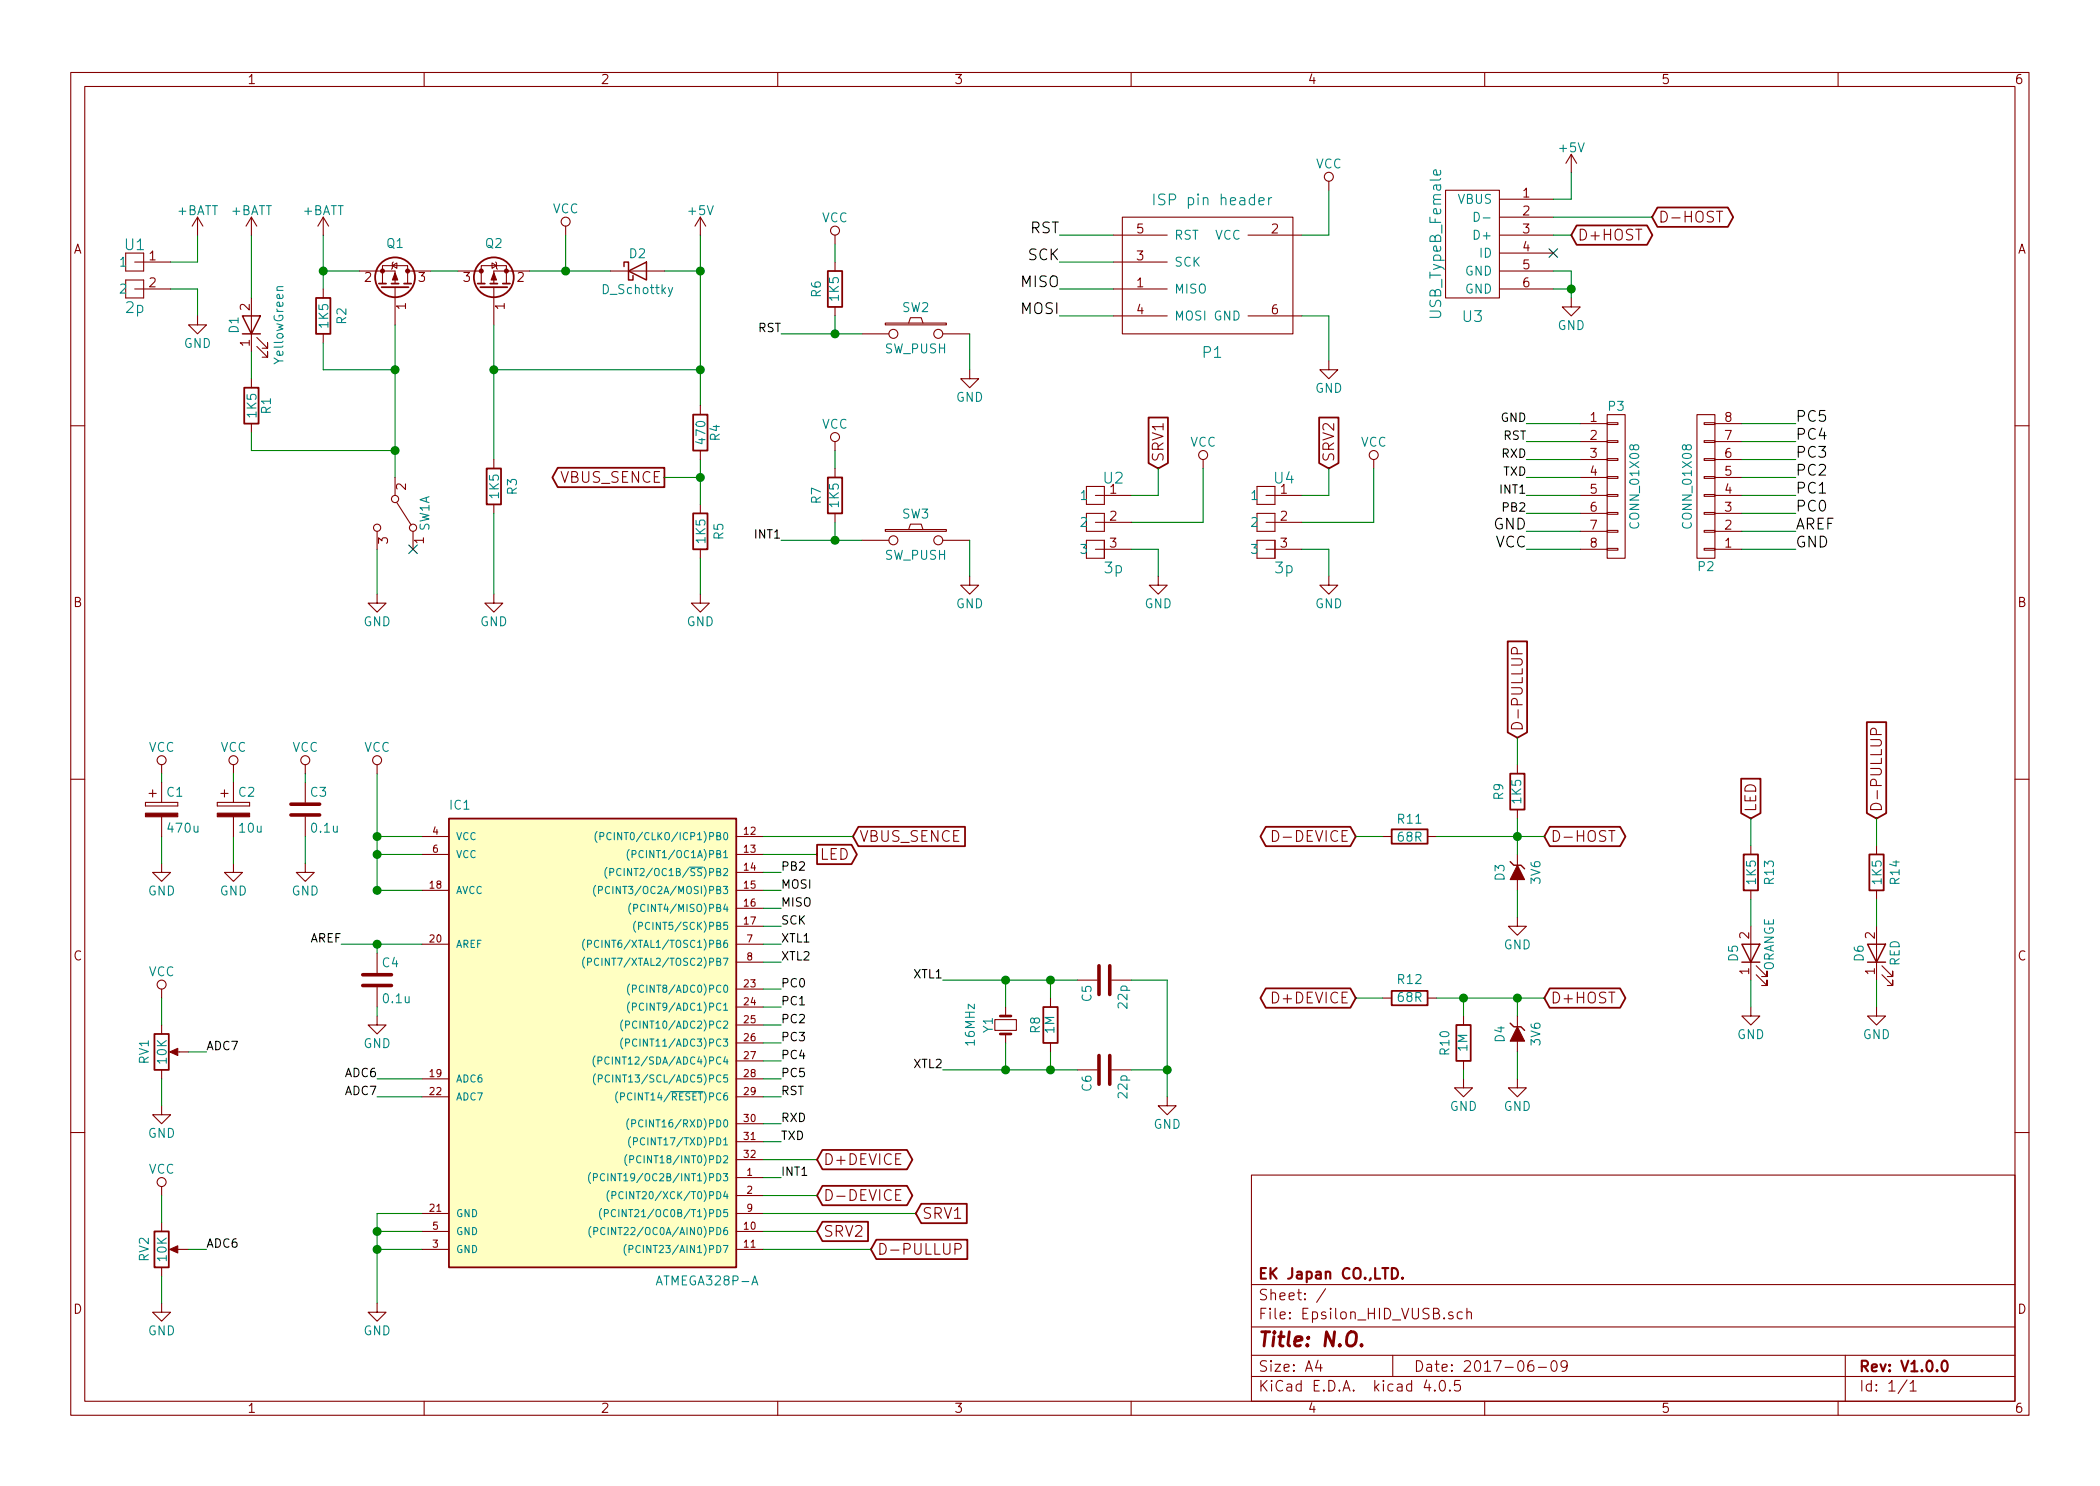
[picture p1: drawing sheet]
<svg xmlns="http://www.w3.org/2000/svg" width="297mm" height="210mm" viewBox="0 0 297 210" stroke-linecap="round" stroke-linejoin="round" font-family="sans-serif">
<g fill="none" stroke="#840000" stroke-width=".15">
<path d="M10 10.3h277v189.9h-277zM12 12.2h273v186.1h-273zM60 10.3v1.9M110 10.3v1.9M160 10.3v1.9M210 10.3v1.9M260 10.3v1.9M17.8 39.6v2.6zM17.8 39.6h2.5zM17.8 38.3h2.5zM17.8 35.8v2.5zM19 37.1h5.1"/>
<path d="M20.3 39.6v2.6zM20.3 35.8v2.5zM27.9 30.7l-.7 1.3M27.9 30.7v2.6M27.9 30.7l.8 1.3M35.6 30.7v2.6M35.6 30.7l-.8 1.3M35.6 30.7l.7 1.3M45.7 30.7v2.6M45.7 30.7l-.7 1.3M45.7 30.7l.8 1.3M50.8 38.3h5.1v1.8"/>
<path d="M55.5 37.6l.6-.4v.8zM55.6 37.1l-.1 .1v.8l-.1 .1M57.7 38.3v-.7h-3.6v2.5M57.7 38.3h3.3M57.7 38.3v1.8M64.8 38.3h3.3M68.1 38.3v-.7h3.5v2.5M68.1 38.3v1.8M69.6 37.2l.6 .4-.6 .4zM70.1 37.1l.1 .1v.8l.2 .1M74.9 38.3h-5.1v1.8M80 32v1.3"/>
<path d="M86.4 38.3h7.6M99.1 30.7v2.6M99.1 30.7l-.8 1.3M99.1 30.7l.7 1.3M118.1 33.3v1.2M118.1 37.1v1.2M157.5 33.3h7.6M157.5 37.1h7.6M158.7 30.7h24.2v16.5h-24.2zM176.5 33.3h7.6M188 25.6v1.3M204.5 26.9h7.6v15.3h-7.6z"/>
<path d="M212.1 28.2h7.6M212.1 30.7h7.6M212.1 33.3h7.6M212.1 35.8h7.6M212.1 38.3h7.6M222.2 21.8l-.7 1.3M222.2 21.8v2.6M222.2 21.8l.8 1.3M242.8 29.9h.9M19 40.9h5.1M27.9 44.7v1.3h1.3l-1.3 1.2-1.2-1.2h1.2M35.6 42.2v7.6"/>
<path d="M35.6 53.6v1.3M35.6 59.9v1.3M36.3 49l1.5 1.5v-.7v.7h-.7M36.3 47.7l1.5 1.6v-.8v.8h-.7M45.7 40.9v1.3M45.7 47.2v1.3M55.9 40.6v5.4M69.8 40.6v5.4M99.1 57.4v1.3M118.1 43.4v1.3M121.9 47.2h3.8M125.2 45.7h8.7v.3h-8.7z"/>
<path d="M128.5 45.7l.3-.7h1.5l.3 .7M133.3 47.2h3.9M137.2 52.3v1.3h-1.3l1.3 1.3 1.2-1.3h-1.2M157.5 40.9h7.6M157.5 44.7h7.6M176.5 44.7h7.6M188 51v1.3h1.2l-1.2 1.3-1.3-1.3h1.3M212.1 40.9h7.6M222.2 42.2v1.2h1.3l-1.3 1.3-1.2-1.3h1.2M223.5 59.9h3.8M227.3 58.7h2.6v20.3h-2.6zM227.3 59.8h1.6v.3h-1.6z"/>
<path d="M240 58.7h2.6v20.3h-2.6zM241 59.8h1.6v.3h-1.6zM242.6 59.9h3.8M10 60.2h2M53.3 75.2v2.5M55.9 67.6v2.5M56.1 71.1l2.1 3.2M58.4 75.2v2.5M69.8 65v1.3M69.8 71.4v1.2M99.1 63.7v1.3M99.1 71.4v1.2"/>
<path d="M99.1 77.7v1.3M118.1 62.5v1.2M118.1 66.3v1.3M118.1 72.6v1.3M121.9 76.4h3.8M125.2 74.9h8.7v.3h-8.7zM128.5 74.9l.3-.7h1.5l.3 .7M133.3 76.4h3.9M153.7 76.4v2.6zM153.7 76.4h.1M153.7 76.4h2.5zM153.7 75.2h2.5z"/>
<path d="M153.7 72.6v2.6zM153.7 71.4h2.5zM153.7 68.8v2.6zM153.7 68.8h2.5zM153.7 79h2.5zM153.7 72.6h2.5zM154.9 70.1h5.1M154.9 73.9h5.1M154.9 77.7h5.1M156.2 76.4v2.6zM156.2 72.6v2.6zM156.2 72.6h.1"/>
<path d="M156.2 68.8v2.6zM170.2 65v1.3M177.8 76.4v2.6zM177.8 76.4h.1M177.8 76.4h2.5zM177.8 75.2h2.5zM177.8 72.6v2.6zM177.8 71.4h2.5zM177.8 68.8v2.6zM177.8 68.8h2.5zM177.8 79h2.5zM177.8 72.6h2.5z"/>
<path d="M179.1 70.1h5M179.1 73.9h5M179.1 77.7h5M180.3 76.4v2.6zM180.3 72.6v2.6zM180.3 72.6h.1M180.3 68.8v2.6zM194.3 65v1.3M223.5 70.1h3.8M223.5 77.7h3.8M223.5 75.2h3.8M223.5 72.6h3.8"/>
<path d="M223.5 67.6h3.8M223.5 65h3.8M223.5 62.5h3.8M227.3 77.6h1.6v.2h-1.6zM227.3 75.1h1.6v.2h-1.6zM227.3 72.5h1.6v.3h-1.6zM227.3 70h1.6v.2h-1.6zM227.3 67.4h1.6v.3h-1.6zM227.3 64.9h1.6v.2h-1.6zM227.3 62.4h1.6v.2h-1.6zM241 62.4h1.6v.2h-1.6zM241 64.9h1.6v.2h-1.6z"/>
<path d="M241 67.4h1.6v.3h-1.6zM241 70h1.6v.2h-1.6zM241 72.5h1.6v.3h-1.6zM241 75.1h1.6v.2h-1.6zM241 77.6h1.6v.2h-1.6zM242.6 70.1h3.8M242.6 77.7h3.8M242.6 75.2h3.8M242.6 72.6h3.8M242.6 67.6h3.8M242.6 65h3.8M242.6 62.5h3.8"/>
<path d="M285 60.2h2M53.3 84.1v1.2h1.3l-1.3 1.3-1.2-1.3h1.2M69.8 84.1v1.2h1.3l-1.3 1.3-1.2-1.3h1.2M99.1 84.1v1.2h1.2l-1.2 1.3-1.3-1.3h1.3M137.2 81.5v1.3h-1.3l1.3 1.3 1.2-1.3h-1.2M163.8 81.5v1.3h1.3l-1.3 1.3-1.2-1.3h1.2M188 81.5v1.3h1.2l-1.2 1.3-1.3-1.3h1.3M214.6 92.5v-.6a.42 .42 0 0 0-.4-.3 .42 .42 0 0 0-.4 .3v.6h1.5M10 110.3h2M20.6 113.5v.5zM20.6 114h4.5zM20.6 113.5h4.5z"/>
<path d="M21.1 112.3h1M21.6 111.8v1M22.9 108.2v1.3M22.9 110.7v2.8M22.9 115.6v2.8M25.1 113.5v.5zM30.7 113.5v.5zM30.7 114h4.6zM30.7 113.5h4.6zM31.2 112.3h1.1M31.7 111.8v1M33 108.2v1.3"/>
<path d="M33 110.7v2.8M33 115.6v2.8M35.3 113.5v.5zM43.2 108.2v1.3M43.2 110.7v2.8M43.2 115.6v2.8M53.3 108.2v1.3M59.7 118.4h3.8M104.1 118.4h3.8M180 117.5a.77 .77 0 0 1 .9 .8 .77 .77 0 0 1-.9 .7zM195.6 118.4h1.2M201.9 118.4h1.3"/>
<path d="M214.6 108.2v1.3M214.6 114.5v1.3M227.6 117.5h.8M247.6 119.6v1.3M265.4 103.9v-.6a.42 .42 0 0 0-.4-.3 .42 .42 0 0 0-.4 .3v.6h1.5M265.4 119.6v1.3M285 110.3h2M22.9 122.2v1.2h1.2l-1.2 1.3-1.3-1.3h1.3M22.9 139.9v1.3M33 122.2v1.2h1.3l-1.3 1.3-1.3-1.3h1.3M43.2 122.2v1.2h1.2l-1.2 1.3-1.3-1.3h1.3M53.3 134.9v2.8"/>
<path d="M53.3 139.7v2.8M59.7 120.9h3.8M59.7 133.6h3.8M59.7 126h3.8M104.1 120.9h3.8M104.1 133.6h3.8M104.1 136.1h3.8M104.1 139.9h3.8M104.1 123.4h3.8M104.1 126h3.8M104.1 128.5h3.8M104.1 131.1h3.8"/>
<path d="M152.4 138.7h2.8M157.2 138.7h2.8M214.6 129.8v1.3h-1.2l1.2 1.2 1.3-1.2h-1.3M214.6 120.9v1.5M214.6 124.5v1.5M247.6 126v1.2M247.6 131.1v7.6M248.4 137.9l1.5 1.5v-.7v.7h-.7M248.4 136.6l1.5 1.6v-.8v.8h-.7M265.4 126v1.2M265.4 131.1v7.6M266.2 137.9l1.5 1.5v-.7v.7h-.7"/>
<path d="M266.2 136.6l1.5 1.6v-.8v.8h-.7M22.9 156.5v1.2h1.2l-1.2 1.3-1.3-1.3h1.3M22.9 145v1.3M22.9 151.4v1.2M24.4 148.8h2.3M53.3 143.8v1.2h1.3l-1.3 1.3-1.2-1.3h1.2M59.7 155.2h3.8M59.7 152.6h3.8M104.1 159h3.8M104.1 155.2h3.8M104.1 142.5h3.8M104.1 145h3.8"/>
<path d="M104.1 147.6h3.8M104.1 150.1h3.8M104.1 152.6h3.8M140.7 144.3h3.1v1.5h-3.1zM142.2 142.5v1.3M142.2 146.3v1.3M148.6 141.2v1.3M148.6 147.6v1.2M152.4 151.4h2.8M157.2 151.4h2.8M165.1 155.2v1.3h-1.3l1.3 1.2 1.3-1.2h-1.3M195.6 141.2h1.2"/>
<path d="M201.9 141.2h1.3M207 152.6v1.3h-1.3l1.3 1.3 1.3-1.3h-1.3M207 143.8v1.2M207 150.1v1.3M214.6 152.6v1.3h-1.2l1.2 1.3 1.3-1.3h-1.3M214.6 143.8v1.5M214.6 147.3v1.5M247.6 142.5v1.3h1.3l-1.3 1.2-1.2-1.2h1.2M265.4 142.5v1.3h1.3l-1.3 1.2-1.2-1.2h1.2M10 160.2h2M22.9 167.9v1.3M22.9 173v1.2"/>
<path d="M22.9 179.3v1.3M24.4 176.8h2.3M59.7 176.8h3.8M59.7 174.2h3.8M59.7 171.7h3.8M104.1 176.8h3.8M104.1 166.6h3.8M104.1 169.2h3.8M104.1 174.2h3.8M104.1 171.7h3.8M104.1 161.5h3.8M104.1 164.1h3.8"/>
<path d="M126.7 169.1h.5M127.4 168.3h-.7v1.5h.7M135.1 176.8h.6a.42 .42 0 0 0 .3-.5 .42 .42 0 0 0-.3-.4h-.6v1.6M177 166.3h108v32h-108zM285 160.2h2M22.9 184.4v1.3h1.2l-1.2 1.2-1.3-1.2h1.3M53.3 184.4v1.3h1.3l-1.3 1.2-1.2-1.2h1.2M60 198.3v1.9M110 198.3v1.9M160 198.3v1.9M177 194.8h108M177 191.8h108"/>
<path d="M177 187.8h108M177 181.8h108M186.4 192.5l-.3 1h.9M186.8 193v1M187.5 182.3l-1.3 2M197 191.8v3M201.8 195.2l-.4 1.1h1M202.9 196.7h.1l-.1 .1v-.1v.1M203.8 195.4a.34 .34 0 0 1 .6 .2 .77 .77 0 0 1-.5 1.2 .97 .97 0 0 1-.1-1.4zM205.1 196.7h.1l-.1 .1-.1-.1h.1v.1M205.5 185.7a.37 .37 0 0 0-.6 .1v.1a.54 .54 0 0 0 .6 .3l.1 .1-.1 .2-.2 .1-.4-.1M206.5 195.3h-.7l-.1 .7a.62 .62 0 0 1 .7 0l.2 .2-.1 .5-.2 .1h-.4l-.2-.1"/>
<path d="M206.8 185.7l-.4-.1-.3 .3 .1 .6 .2 .1 .4-.1M207.5 185.7a.38 .38 0 0 1 .6 .1v.8M207.5 185.1v1.5M210 198.3v1.9M216.8 192.5a.59 .59 0 0 0-.7 .7l.1 .7 .2 .1h.3l.2-.1 .1-.5-.2-.2-.4-.1-.3 .3M217.6 193.5h1.1M219.5 192.7a.35 .35 0 0 1 .4-.2 .35 .35 0 0 1 .3 .3 .77 .77 0 0 1-.5 1.2 .9 .9 0 0 1-.2-1.3zM221.7 193.2l-.3 .3h-.3l-.3-.3v-.4l.2-.2 .4-.1 .2 .2a1.19 1.19 0 0 1-.2 1.2l-.4 .1M260 198.3v1.9M261 191.8v6.5M269.7 195.2l-1.2 2M270.2 195.8l.4-.5v1.5"/>
<path d="M270.2 196.8h.8"/>
<circle cx="80" cy="31.4" r=".63"/>
<circle cx="118.1" cy="32.6" r=".63"/>
<circle cx="188" cy="25" r=".63"/>
<circle cx="126.4" cy="47.2" r=".63"/>
<circle cx="132.7" cy="47.2" r=".63"/>
<circle cx="53.3" cy="74.7" r=".51"/>
<circle cx="55.9" cy="70.6" r=".51"/>
<circle cx="58.4" cy="74.7" r=".51"/>
<circle cx="118.1" cy="61.8" r=".63"/>
<circle cx="126.4" cy="76.4" r=".63"/>
<circle cx="132.7" cy="76.4" r=".63"/>
<circle cx="170.2" cy="64.4" r=".63"/>
<circle cx="194.3" cy="64.4" r=".63"/>
<circle cx="22.9" cy="107.6" r=".63"/>
<circle cx="33" cy="107.6" r=".63"/>
<circle cx="43.2" cy="107.6" r=".63"/>
<circle cx="53.3" cy="107.6" r=".63"/>
<circle cx="22.9" cy="139.3" r=".63"/>
<circle cx="22.9" cy="167.3" r=".63"/>
</g>
<path d="M196.9 179.4a.76 .76 0 0 1 .8 .8 .76 .76 0 0 1-.8 .7zM198.4 180.8h.1l-.1 .1-.1-.1h.1v.1M274.8 192.7a.35 .35 0 0 1 .3-.2 .35 .35 0 0 1 .3 .3 .77 .77 0 0 1-.4 1.2 .9 .9 0 0 1-.2-1.3z" fill="none" stroke="#840000" stroke-width=".3"/>
<path d="M192.6 190.3h.1l-.1 .1-.1-.1h.1v.1" fill="none" stroke="#840000" stroke-width=".41"/>
<g fill="none" stroke="#008484" stroke-width=".15">
<path d="M163.2 27.5v1.5M179.5 28v1M179.9 28h-.3l-.1 .3M203.7 24.1l.1 .4-.2 .3-.8-.1v-.2v-.4l.3-.1 .2 .8M208.5 30a.66 .66 0 0 1 .7 .4 .66 .66 0 0 1-.2 .8l-.5 .1zM209.8 30.8h1M40 40.6h-.8a.32 .32 0 0 0 .1 .5M95.1 40.7l-.4 1.2-.2 .1M84.5 117.6a1.2 1.2 0 0 0 0 1.6M84.9 118.3h.4l.1-.2-.1-.2-.4-.1v1M86.4 117.9a.4 .4 0 0 0-.5 0 .4 .4 0 0 0-.1 .5 .37 .37 0 0 0 .2 .4 .37 .37 0 0 0 .4-.1M82.7 132.9a1.2 1.2 0 0 0 0 1.5"/>
<path d="M82.7 135.4a1.2 1.2 0 0 0 0 1.6M83.1 133.6l.5-.1 .1-.1-.1-.3-.5-.1v1.1M83.1 136.1h.5l.1-.2-.1-.3h-.5v1M84.3 125.3a1.2 1.2 0 0 0 0 1.5M84.7 126l.4-.1 .1-.2-.1-.2-.4-.1v1M85.9 122.7a1.2 1.2 0 0 0 0 1.6M86.2 125.5a.4 .4 0 0 0-.5 0 .4 .4 0 0 0-.1 .5 .37 .37 0 0 0 .2 .4 .37 .37 0 0 0 .4-.1M86.3 123.4h.4l.1-.2-.1-.3h-.4v1M87.8 123a.4 .4 0 0 0-.5 0 .4 .4 0 0 0-.1 .5 .37 .37 0 0 0 .2 .3 .37 .37 0 0 0 .4 0M89 120.2a1.2 1.2 0 0 0 0 1.5M89.1 139.2a1.2 1.2 0 0 0 0 1.6M89.2 127.8a1.2 1.2 0 0 0 0 1.6"/>
<path d="M89.4 120.9l.5-.1 .1-.1-.1-.3-.5-.1v1.1M89.5 139.9h.4l.1-.2-.1-.3h-.4v1M89.6 128.5l.5-.1 .1-.1-.1-.3h-.5v1M89.9 130.3a1.2 1.2 0 0 0 0 1.6M90.3 131h.5l.1-.2-.1-.2-.5-.1v1M84.2 149.4a1.2 1.2 0 0 0 0 1.5M84.2 151.9a1.2 1.2 0 0 0 0 1.6M84.6 150.1l.5-.1v-.1v-.3l-.5-.1v1.1M84.6 152.6h.5l.1-.2-.1-.3h-.5v1M86.2 149.7a.4 .4 0 0 0-.5-.1 .4 .4 0 0 0-.2 .5 .37 .37 0 0 0 .2 .4 .37 .37 0 0 0 .5 0M86.2 152.2a.4 .4 0 0 0-.5 0 .4 .4 0 0 0-.1 .5 .37 .37 0 0 0 .2 .4 .37 .37 0 0 0 .4-.1M87.4 154.5a1.2 1.2 0 0 0 0 1.5"/>
<path d="M87.8 155.2l.5-.1v-.1v-.3l-.5-.1v1M88.1 144.3a1.2 1.2 0 0 0 0 1.6M88.1 146.9a1.2 1.2 0 0 0 0 1.5M88.5 145h.5l.1-.2-.1-.3h-.5v1M88.5 147.5h.5l.1-.2-.1-.2-.5-.1v1M89 158.3a1.2 1.2 0 0 0 0 1.5M89.1 141.8a1.2 1.2 0 0 0 0 1.5M89.4 159l.4-.1 .1-.1-.1-.3-.4-.1v1.1M89.5 142.5l.4-.1 .1-.1-.1-.3-.4-.1v1M94.9 154.5h4.5M83.5 165.9a1.2 1.2 0 0 0 0 1.6M83.6 173.5a1.2 1.2 0 0 0 0 1.6"/>
<path d="M83.9 166.6l.5-.1 .1-.1-.1-.3h-.5v1M84 174.2h.5l.1-.2-.1-.3h-.5v1M85.1 171a1.2 1.2 0 0 0 0 1.5M85.5 171.7l.5-.1 .1-.1-.1-.3-.5-.1v1.1M85.5 166.2a.4 .4 0 0 0-.5 0 .4 .4 0 0 0-.1 .4 .37 .37 0 0 0 .2 .4 .37 .37 0 0 0 .4 0M85.6 173.8a.4 .4 0 0 0-.5 0 .4 .4 0 0 0-.1 .5 .37 .37 0 0 0 .1 .3 .37 .37 0 0 0 .5 0M86.2 168.4a1.2 1.2 0 0 0 0 1.6M86.6 169.1h.4l.1-.2-.1-.2-.4-.1v1M87.1 171.2a.4 .4 0 0 0-.5 0 .4 .4 0 0 0-.1 .5 .37 .37 0 0 0 .1 .4 .37 .37 0 0 0 .5 0M88.1 168.7a.4 .4 0 0 0-.5 0 .4 .4 0 0 0-.1 .5 .37 .37 0 0 0 .2 .4 .37 .37 0 0 0 .4-.1M88.6 176.1a1.2 1.2 0 0 0 0 1.5M88.7 163.4a1.2 1.2 0 0 0 0 1.5"/>
<path d="M89 176.8l.5-.1v-.2v-.2l-.5-.1v1M89.1 164.1l.5-.1v-.2v-.2l-.5-.1v1M89.2 160.8a1.2 1.2 0 0 0 0 1.6M89.6 161.5h.5l.1-.2-.1-.3h-.5v1M106.3 181.8l.5-1.3 .4 1.3"/>
</g>
<g fill="none" stroke="#840000" stroke-width=".25">
<path d="M117.1 38.3h2v5.1h-2zM223 31.9h10l.7 1.4-.7 1.3h-10l-.8-1.3zM234.4 29.4h10l.8 1.3-.8 1.4h-10l-.7-1.4zM34.5 54.9h2.1v5h-2.1zM44.7 42.2h2v5h-2zM53.6 40.1h1M54 40.6h3.8M55.4 40.1h1M57.1 40.1h1.1M67.6 40.1h1M67.9 40.6h3.9M69.3 40.1h1.1"/>
<path d="M71.1 40.1h1M98 58.7h2.1v5h-2.1zM162.5 59.1h2.7v6.4l-1.4 .8-1.3-.8zM186.6 59.1h2.7v6.4l-1.3 .8-1.4-.8zM68.8 66.3h2.1v5.1h-2.1zM78.9 66.2h15.1v2.7h-15.1l-.8-1.3zM98 72.6h2.1v5.1h-2.1zM117.1 67.6h2v5h-2zM213.3 90.7h2.7v12.9l-1.4 .8-1.3-.8zM63.5 115.8h40.6v63.5h-40.6zM115.6 119.5h4.8l.8 1.4-.8 1.4h-4.8zM121.4 117h15.1v2.7h-15.1l-.8-1.3z"/>
<path d="M179 117h12l.8 1.4-.8 1.3h-12l-.7-1.3zM196.8 117.3h5.1v2.1h-5.1zM213.6 109.5h2v5h-2zM219.2 117h10l.7 1.4-.7 1.3h-10l-.8-1.3zM246.3 110.2h2.7v4.9l-1.4 .7-1.3-.7zM264.1 102.2h2.7v12.9l-1.4 .7-1.3-.7zM179 139.8h12l.8 1.4-.8 1.4h-12l-.7-1.4zM219.2 139.8h10l.7 1.4-.7 1.4h-10l-.8-1.4zM246.6 120.9h2.1v5.1h-2.1zM264.4 120.9h2v5.1h-2zM21.8 146.3h2.1v5.1h-2.1zM147.6 142.5h2v5.1h-2z"/>
<path d="M196.8 140.2h5.1v2h-5.1zM206 145h2v5.1h-2zM21.8 174.2h2.1v5.1h-2.1zM116.3 167.8h12l.8 1.4-.8 1.3h-12l-.7-1.3zM116.3 162.7h12l.8 1.4-.8 1.3h-12l-.7-1.3zM116.3 172.9h6.5v2.7h-6.5l-.7-1.4zM124 175.4h12.8v2.7h-12.8l-.8-1.3zM130.3 170.3h6.5v2.8h-6.5l-.8-1.4z"/>
<circle cx="55.9" cy="39.2" r="2.82"/>
<circle cx="69.8" cy="39.2" r="2.82"/>
</g>
<path d="M141.5 143.8h1.5M141.5 146.3h1.5" fill="none" stroke="#840000" stroke-width=".38"/>
<path d="M41.1 115.3h4.1M41.1 113.8h4.1M51.3 139.4h4.1M51.3 137.9h4.1M155.4 136.6v4.1M157 136.6v4.1M155.4 149.3v4.1M157 149.3v4.1" fill="none" stroke="#840000" stroke-width=".51"/>
<path d="M88.3 37.7v-.6h.6v2.5h.6v-.6M88.9 38.3l2.5-1.2v2.5zM34.3 44.7h2.5l-1.2 2.5zM34.3 47.2h2.5M213.6 121.9l.5 .5h1l.5 .5M246.4 133.6h2.5l-1.3 2.5zM246.4 136.1h2.5M264.2 133.6h2.5l-1.3 2.5zM264.2 136.1h2.5M213.6 144.8l.5 .5h1l.5 .5" fill="none" stroke="#840000" stroke-width=".2"/>
<g fill="#840000" stroke="#840000" stroke-width=".15">
<path d="M214.6 122.4l1 2.1h-2z"/>
<path d="M214.6 145.3l1 2h-2z"/>
<path d="M55.9 38.6l.4 1h-.8z"/>
<path d="M69.8 38.6l.4 1h-.7z"/>
<path d="M30.7 115.1h4.6v.5h-4.6z"/>
<path d="M20.6 115.1h4.5v.5h-4.5z"/>
<path d="M24 176.8l1.1-.5v1z"/>
<path d="M24 148.8l1.1-.5v1z"/>
<circle cx="54.1" cy="38.3" r=".28"/>
<circle cx="57.7" cy="38.3" r=".28"/>
<circle cx="71.6" cy="38.3" r=".28"/>
<circle cx="68.1" cy="38.3" r=".28"/>
</g>
<g fill="none" stroke="#008400" stroke-width=".15">
<path d="M27.9 33.3v3.8h-3.8M35.6 33.3v8.9M45.7 33.3v7.6M45.7 38.3h5.1M61 38.3h3.8M74.9 38.3h11.5M80 33.3v5M94 38.3h5.1M99.1 33.3v24.1M118.1 34.5v2.6M149.9 37.1h7.6M149.9 33.3h7.6"/>
<path d="M188 26.9v6.4h-3.9M219.7 30.7h14M219.7 33.3h2.5M219.7 38.3h2.5v3.9M222.2 24.4v3.8h-2.5M24.1 40.9h3.8v3.8M35.6 49.8v3.8M45.7 48.5v3.8h10.2M55.9 46v21.6M69.8 46v19M69.8 52.3h29.3M110.5 47.2h11.4"/>
<path d="M118.1 44.7v2.5M137.2 47.2v5.1M149.9 40.9h7.6M149.9 44.7h7.6M184.1 44.7h3.9v6.3M215.9 59.9h7.6M219.7 40.9h2.5M246.4 59.9h7.6M35.6 61.2v2.5h20.3M53.3 77.7v6.4M69.8 72.6v11.5M94 67.6h5.1"/>
<path d="M99.1 65v6.4M99.1 79v5.1M110.5 76.4h11.4M118.1 63.7v2.6M118.1 73.9v2.5M137.2 76.4v5.1M160 77.7h3.8v3.8M163.8 66.3v3.8h-3.8M170.2 66.3v7.6h-10.2M184.1 77.7h3.9v3.8M188 66.3v3.8h-3.9M194.3 66.3v7.6h-10.2"/>
<path d="M215.9 67.6h7.6M215.9 70.1h7.6M215.9 77.7h7.6M215.9 75.2h7.6M215.9 72.6h7.6M215.9 65h7.6M215.9 62.5h7.6M246.4 67.6h7.6M246.4 70.1h7.6M246.4 77.7h7.6M246.4 75.2h7.6M246.4 72.6h7.6"/>
<path d="M246.4 65h7.6M246.4 62.5h7.6M22.9 109.5v1.2M22.9 118.4v3.8M33 109.5v1.2M33 118.4v3.8M43.2 109.5v1.2M43.2 118.4v3.8M53.3 118.4h6.4M53.3 109.5v16.5h6.4M107.9 118.4h12.7M191.8 118.4h3.8"/>
<path d="M203.2 118.4h15.2M214.6 104.4v3.8M214.6 115.8v5.1M247.6 115.8v3.8M265.4 115.8v3.8M48.3 133.6h11.4M53.3 133.6v1.3M53.3 120.9h6.4M107.9 126h2.6M107.9 120.9h7.7M107.9 133.6h2.6M107.9 128.5h2.6"/>
<path d="M107.9 131.1h2.6M107.9 136.1h2.6M107.9 139.9h2.6M107.9 123.4h2.6M133.3 138.7h19.1M142.2 138.7v3.8M148.6 138.7v2.5M160 138.7h5.1v16.5M214.6 126v3.8M247.6 127.2v3.9M247.6 138.7v3.8M265.4 127.2v3.9"/>
<path d="M265.4 138.7v3.8M22.9 141.2v3.8M22.9 152.6v3.9M26.7 148.8h2.5M53.3 142.5v1.3M53.3 152.6h6.4M53.3 155.2h6.4M107.9 152.6h2.6M107.9 155.2h2.6M107.9 159h2.6M107.9 150.1h2.6M107.9 147.6h2.6"/>
<path d="M107.9 145h2.6M107.9 142.5h2.6M133.3 151.4h19.1M142.2 147.6v3.8M148.6 148.8v2.6M160 151.4h5.1M191.8 141.2h3.8M203.2 141.2h15.2M207 141.2v2.6M207 151.4v1.2M214.6 141.2v2.6M214.6 148.8v3.8"/>
<path d="M22.9 169.2v3.8M26.7 176.8h2.5M53.3 176.8h6.4M53.3 174.2h6.4M59.7 171.7h-6.4v12.7M107.9 176.8h15.3M107.9 171.7h21.6M107.9 174.2h7.7M107.9 166.6h2.6M107.9 164.1h7.7M107.9 161.5h2.6M107.9 169.2h7.7"/>
<path d="M22.9 180.6v3.8"/>
</g>
<g fill="#008400" stroke="#008400" stroke-width=".25">
<circle cx="118.1" cy="47.2" r=".51"/>
<circle cx="214.6" cy="141.2" r=".51"/>
<circle cx="207" cy="141.2" r=".51"/>
<circle cx="214.6" cy="118.4" r=".51"/>
<circle cx="118.1" cy="76.4" r=".51"/>
<circle cx="80" cy="38.3" r=".51"/>
<circle cx="99.1" cy="38.3" r=".51"/>
<circle cx="45.7" cy="38.3" r=".51"/>
<circle cx="69.9" cy="52.3" r=".51"/>
<circle cx="55.9" cy="52.3" r=".51"/>
<circle cx="99.1" cy="52.3" r=".51"/>
<circle cx="99.1" cy="67.6" r=".51"/>
<circle cx="55.9" cy="63.7" r=".51"/>
<circle cx="53.3" cy="120.9" r=".51"/>
<circle cx="53.3" cy="118.4" r=".51"/>
<circle cx="53.3" cy="126" r=".51"/>
<circle cx="53.3" cy="174.2" r=".51"/>
<circle cx="53.3" cy="176.8" r=".51"/>
<circle cx="148.6" cy="138.7" r=".51"/>
<circle cx="148.6" cy="151.4" r=".51"/>
<circle cx="142.2" cy="151.4" r=".51"/>
<circle cx="142.2" cy="138.7" r=".51"/>
<circle cx="165.1" cy="151.4" r=".51"/>
<circle cx="53.3" cy="133.6" r=".51"/>
<circle cx="222.3" cy="40.9" r=".51"/>
</g>
<path d="M219.1 35.2l1.2 1.2M220.3 35.2l-1.2 1.2M57.8 77.1l1.2 1.2M59 77.1l-1.2 1.2" fill="none" stroke="#000084" stroke-width=".15"/>
<path d="M63.5 115.8h40.6v63.5h-40.6z" fill="#ffffc2" stroke="#ffffc2" stroke-width=".14"/>
<text font-size="2.8" fill="#840000" x="178" y="190.5">Title: N.O.</text>
<g font-size="2.1" fill="#008484">
<text x="164.1" y="29.1">ISP pin header</text>
<text x="17.7" y="35.4">U1</text>
<text x="17.8" y="44.3">2p</text>
<text x="203.9" y="44.8" transform="rotate(-90 203.9 44.8)">USB_TypeB_Female</text>
<text x="206.9" y="45.6">U3</text>
<text x="170.2" y="50.6">P1</text>
<text x="156.1" y="68.4">U2</text>
<text x="180.3" y="68.4">U4</text>
<text x="156.2" y="81.1">3p</text>
<text x="180.4" y="81.1">3p</text>
</g>
<g font-size="2.1">
<text x="145.6" y="33">RST</text>
<text x="144.4" y="40.6">MISO</text>
<text x="145.4" y="36.8">SCK</text>
<text x="144.4" y="44.4">MOSI</text>
<text x="254" y="59.7">PC5</text>
<text x="254" y="64.8">PC3</text>
<text x="254" y="62.2">PC4</text>
<text x="254" y="69.8">PC1</text>
<text x="254" y="67.3">PC2</text>
<text x="211.2" y="74.9">GND</text>
<text x="211.4" y="77.5">VCC</text>
<text x="254" y="72.4">PC0</text>
<text x="254" y="74.9">AREF</text>
<text x="254" y="77.5">GND</text>
</g>
<g font-size="2.1" fill="#840000">
<text x="223.2" y="34">D+HOST</text>
<text x="234.6" y="31.5">D-HOST</text>
<text x="164.6" y="65.4" transform="rotate(-90 164.6 65.4)">SRV1</text>
<text x="188.7" y="65.4" transform="rotate(-90 188.7 65.4)">SRV2</text>
<text x="79.2" y="68.3">VBUS_SENCE</text>
<text x="215.4" y="103.5" transform="rotate(-90 215.4 103.5)">D-PULLUP</text>
<text x="121.6" y="119.1">VBUS_SENCE</text>
<text x="180.7" y="119.1">D-DEVICE</text>
<text x="219.4" y="119.1">D-HOST</text>
<text x="248.4" y="114.9" transform="rotate(-90 248.4 114.9)">LED</text>
<text x="266.2" y="114.9" transform="rotate(-90 266.2 114.9)">D-PULLUP</text>
<text x="116" y="121.7">LED</text>
<text x="180.2" y="142">D+DEVICE</text>
<text x="219.4" y="142">D+HOST</text>
<text x="116.5" y="164.8">D+DEVICE</text>
<text x="116.5" y="169.9">D-DEVICE</text>
<text x="130.5" y="172.5">SRV1</text>
<text x="116.5" y="175">SRV2</text>
<text x="124.1" y="177.5">D-PULLUP</text>
<text x="178" y="184">Sheet: /</text>
<text x="178" y="181">EK Japan CO.,LTD.</text>
<text x="178" y="186.7">File: Epsilon_HID_VUSB.sch</text>
<text x="178" y="196.9">KiCad E.D.A. kicad 4.0.5</text>
<text x="178" y="194.1">Size: A4</text>
<text x="200" y="194.1">Date: 2017-06-09</text>
<text x="263" y="194.1">Rev: V1.0.0</text>
<text x="263" y="196.9">Id: 1/1</text>
</g>
<g font-size="1.8" fill="#840000">
<text x="35" y="11.9">1</text>
<text x="85" y="11.9">2</text>
<text x="135" y="11.9">3</text>
<text x="185" y="11.9">4</text>
<text x="235" y="11.9">5</text>
<text x="285" y="11.9">6</text>
<text x="215.4" y="27.9">1</text>
<text x="10.4" y="35.9">A</text>
<text x="160.8" y="33">5</text>
<text x="179.9" y="33">2</text>
<text x="215.4" y="30.5">2</text>
<text x="215.4" y="33">3</text>
<text x="215.4" y="35.6">4</text>
<text x="285.4" y="35.9">A</text>
<text x="21.1" y="36.8">1</text>
<text x="21.1" y="40.6">2</text>
<text x="51.6" y="39.9">2</text>
<text x="59.2" y="39.9">3</text>
<text x="65.6" y="39.9">3</text>
<text x="73.2" y="39.9">2</text>
<text x="160.8" y="40.6">1</text>
<text x="160.8" y="36.8">3</text>
<text x="215.4" y="38.1">5</text>
<text x="215.4" y="40.6">6</text>
<text x="35.3" y="43.9" transform="rotate(-90 35.3 43.9)">2</text>
<text x="57.4" y="43.8" transform="rotate(-90 57.4 43.8)">1</text>
<text x="71.4" y="43.8" transform="rotate(-90 71.4 43.8)">1</text>
<text x="160.8" y="44.4">4</text>
<text x="179.9" y="44.4">6</text>
<text x="35.3" y="49" transform="rotate(-90 35.3 49)">1</text>
<text x="224.9" y="59.7">1</text>
<text x="244" y="59.7">8</text>
<text x="224.9" y="62.2">2</text>
<text x="224.9" y="64.8">3</text>
<text x="244" y="64.8">6</text>
<text x="244" y="62.2">7</text>
<text x="57.4" y="69.3" transform="rotate(-90 57.4 69.3)">2</text>
<text x="157" y="69.8">1</text>
<text x="181.1" y="69.8">1</text>
<text x="224.9" y="67.3">4</text>
<text x="224.9" y="69.8">5</text>
<text x="244" y="69.8">4</text>
<text x="244" y="67.3">5</text>
<text x="54.9" y="76.9" transform="rotate(-90 54.9 76.9)">3</text>
<text x="59.9" y="76.9" transform="rotate(-90 59.9 76.9)">1</text>
<text x="157" y="73.7">2</text>
<text x="157" y="77.5">3</text>
<text x="181.1" y="73.7">2</text>
<text x="181.1" y="77.5">3</text>
<text x="224.9" y="72.4">6</text>
<text x="224.9" y="74.9">7</text>
<text x="224.9" y="77.5">8</text>
<text x="244" y="77.5">1</text>
<text x="244" y="74.9">2</text>
<text x="244" y="72.4">3</text>
<text x="10.4" y="85.9">B</text>
<text x="285.4" y="85.9">B</text>
<text x="10.4" y="135.9">C</text>
<text x="247.4" y="137.9" transform="rotate(-90 247.4 137.9)">1</text>
<text x="247.4" y="132.8" transform="rotate(-90 247.4 132.8)">2</text>
<text x="265.2" y="137.9" transform="rotate(-90 265.2 137.9)">1</text>
<text x="265.2" y="132.8" transform="rotate(-90 265.2 132.8)">2</text>
<text x="285.4" y="135.9">C</text>
<text x="10.4" y="185.9">D</text>
<text x="285.4" y="185.9">D</text>
<text x="35" y="199.9">1</text>
<text x="85" y="199.9">2</text>
<text x="135" y="199.9">3</text>
<text x="185" y="199.9">4</text>
<text x="235" y="199.9">5</text>
<text x="285" y="199.9">6</text>
</g>
<g font-size="1.8" fill="#008484">
<text x="186.1" y="23.8">VCC</text>
<text x="220.6" y="21.5">+5V</text>
<text x="206.2" y="28.8">VBUS</text>
<text x="25.1" y="30.4">+BATT</text>
<text x="32.7" y="30.4">+BATT</text>
<text x="42.8" y="30.4">+BATT</text>
<text x="54.7" y="35.1">Q1</text>
<text x="68.7" y="35.1">Q2</text>
<text x="78.2" y="30.2">VCC</text>
<text x="97.5" y="30.4">+5V</text>
<text x="116.2" y="31.4">VCC</text>
<text x="166.1" y="33.9">RST</text>
<text x="171.8" y="33.9">VCC</text>
<text x="208.8" y="33.9">D+</text>
<text x="17" y="37.7">1</text>
<text x="17" y="41.5">2</text>
<text x="85.3" y="41.6">D_Schottky</text>
<text x="89.1" y="36.5">D2</text>
<text x="166.1" y="41.5">MISO</text>
<text x="166.1" y="37.7">SCK</text>
<text x="207.1" y="39">GND</text>
<text x="207.1" y="41.5">GND</text>
<text x="209.3" y="36.4">ID</text>
<text x="33.7" y="47.1" transform="rotate(-90 33.7 47.1)">D1</text>
<text x="46.4" y="46.3" transform="rotate(-90 46.4 46.3)">1K5</text>
<text x="49" y="45.8" transform="rotate(-90 49 45.8)">R2</text>
<text x="116.1" y="42" transform="rotate(-90 116.1 42)">R6</text>
<text x="118.6" y="42.5" transform="rotate(-90 118.6 42.5)">1K5</text>
<text x="127.6" y="44.1">SW2</text>
<text x="166.1" y="45.3">MOSI GND</text>
<text x="220.3" y="46.7">GND</text>
<text x="26" y="49.2">GND</text>
<text x="40.1" y="51.3" transform="rotate(-90 40.1 51.3)">YellowGreen</text>
<text x="125.1" y="50">SW_PUSH</text>
<text x="36.3" y="59" transform="rotate(-90 36.3 59)">1K5</text>
<text x="38.3" y="58.5" transform="rotate(-90 38.3 58.5)">R1</text>
<text x="135.2" y="56.8">GND</text>
<text x="186" y="55.6">GND</text>
<text x="227.5" y="58.1">P3</text>
<text x="99.8" y="62.7" transform="rotate(-90 99.8 62.7)">470</text>
<text x="101.8" y="62.3" transform="rotate(-90 101.8 62.3)">R4</text>
<text x="116.2" y="60.6">VCC</text>
<text x="168.3" y="63.2">VCC</text>
<text x="192.5" y="63.2">VCC</text>
<text x="70.6" y="70.5" transform="rotate(-90 70.6 70.5)">1K5</text>
<text x="73.1" y="69.9" transform="rotate(-90 73.1 69.9)">R3</text>
<text x="116.1" y="71.2" transform="rotate(-90 116.1 71.2)">R7</text>
<text x="118.6" y="71.7" transform="rotate(-90 118.6 71.7)">1K5</text>
<text x="152.9" y="70.7">1</text>
<text x="177.1" y="70.7">1</text>
<text x="60.7" y="75.2" transform="rotate(-90 60.7 75.2)">SW1A</text>
<text x="99.8" y="76.8" transform="rotate(-90 99.8 76.8)">1K5</text>
<text x="102.3" y="76.3" transform="rotate(-90 102.3 76.3)">R5</text>
<text x="127.6" y="73.3">SW3</text>
<text x="152.9" y="74.5">2</text>
<text x="177.1" y="74.5">2</text>
<text x="231.9" y="74.5" transform="rotate(-90 231.9 74.5)">CONN_01X08</text>
<text x="239.3" y="74.5" transform="rotate(-90 239.3 74.5)">CONN_01X08</text>
<text x="125.1" y="79.2">SW_PUSH</text>
<text x="152.9" y="78.4">3</text>
<text x="177.1" y="78.4">3</text>
<text x="240.2" y="80.8">P2</text>
<text x="51.4" y="88.6">GND</text>
<text x="67.9" y="88.6">GND</text>
<text x="97.1" y="88.6">GND</text>
<text x="135.2" y="86">GND</text>
<text x="161.9" y="86">GND</text>
<text x="186" y="86">GND</text>
<text x="21" y="106.4">VCC</text>
<text x="31.2" y="106.4">VCC</text>
<text x="41.3" y="106.4">VCC</text>
<text x="51.5" y="106.4">VCC</text>
<text x="23.6" y="112.7">C1</text>
<text x="33.8" y="112.7">C2</text>
<text x="43.9" y="112.7">C3</text>
<text x="212.6" y="113.1" transform="rotate(-90 212.6 113.1)">R9</text>
<text x="215.2" y="113.6" transform="rotate(-90 215.2 113.6)">1K5</text>
<text x="23.9" y="117.8">470u</text>
<text x="33.9" y="117.8">10u</text>
<text x="44.1" y="117.8">0.1u</text>
<text x="63.7" y="114.5">IC1</text>
<text x="197.8" y="116.5">R11</text>
<text x="197.8" y="119.1">68R</text>
<text x="212.8" y="124.6" transform="rotate(-90 212.8 124.6)">D3</text>
<text x="217.9" y="125" transform="rotate(-90 217.9 125)">3V6</text>
<text x="248.4" y="125.1" transform="rotate(-90 248.4 125.1)">1K5</text>
<text x="250.9" y="125.1" transform="rotate(-90 250.9 125.1)">R13</text>
<text x="266.1" y="125.1" transform="rotate(-90 266.1 125.1)">1K5</text>
<text x="268.7" y="125.1" transform="rotate(-90 268.7 125.1)">R14</text>
<text x="20.9" y="126.7">GND</text>
<text x="31.1" y="126.7">GND</text>
<text x="41.2" y="126.7">GND</text>
<text x="54.1" y="136.8">C4</text>
<text x="212.7" y="134.3">GND</text>
<text x="245.8" y="136" transform="rotate(-90 245.8 136)">D5</text>
<text x="250.9" y="137.5" transform="rotate(-90 250.9 137.5)">ORANGE</text>
<text x="263.6" y="136" transform="rotate(-90 263.6 136)">D6</text>
<text x="268.7" y="136.7" transform="rotate(-90 268.7 136.7)">RED</text>
<text x="21" y="138.1">VCC</text>
<text x="54.3" y="141.9">0.1u</text>
<text x="154.4" y="141.7" transform="rotate(-90 154.4 141.7)">C5</text>
<text x="159.5" y="142.6" transform="rotate(-90 159.5 142.6)">22p</text>
<text x="197.8" y="139.2">R12</text>
<text x="197.8" y="141.8">68R</text>
<text x="51.4" y="148.3">GND</text>
<text x="137.9" y="147.8" transform="rotate(-90 137.9 147.8)">16MHz</text>
<text x="140.4" y="146.1" transform="rotate(-90 140.4 146.1)">Y1</text>
<text x="147.1" y="146.1" transform="rotate(-90 147.1 146.1)">R8</text>
<text x="149.1" y="146.2" transform="rotate(-90 149.1 146.2)">1M</text>
<text x="205" y="149.2" transform="rotate(-90 205 149.2)">R10</text>
<text x="207.5" y="148.8" transform="rotate(-90 207.5 148.8)">1M</text>
<text x="212.8" y="147.4" transform="rotate(-90 212.8 147.4)">D4</text>
<text x="217.9" y="147.9" transform="rotate(-90 217.9 147.9)">3V6</text>
<text x="245.7" y="147">GND</text>
<text x="263.5" y="147">GND</text>
<text x="21" y="150.5" transform="rotate(-90 21 150.5)">RV1</text>
<text x="23.6" y="150.5" transform="rotate(-90 23.6 150.5)">10K</text>
<text x="154.4" y="154.4" transform="rotate(-90 154.4 154.4)">C6</text>
<text x="159.5" y="155.3" transform="rotate(-90 159.5 155.3)">22p</text>
<text x="20.9" y="161">GND</text>
<text x="163.1" y="159.7">GND</text>
<text x="205.1" y="157.2">GND</text>
<text x="212.7" y="157.2">GND</text>
<text x="21" y="166.1">VCC</text>
<text x="21" y="178.5" transform="rotate(-90 21 178.5)">RV2</text>
<text x="23.6" y="178.4" transform="rotate(-90 23.6 178.4)">10K</text>
<text x="93.2" y="181.9">ATMEGA328P-A</text>
<text x="20.9" y="188.9">GND</text>
<text x="51.4" y="188.9">GND</text>
</g>
<g font-size="1.7">
<text x="107.2" y="47">RST</text>
<text x="212.2" y="59.7">GND</text>
<text x="212.4" y="64.8">RXD</text>
<text x="212.6" y="62.2">RST</text>
<text x="212.3" y="69.8">INT1</text>
<text x="212.6" y="67.3">TXD</text>
<text x="106.9" y="76.2">INT1</text>
<text x="212.7" y="72.4">PB2</text>
<text x="110.5" y="125.7">MOSI</text>
<text x="110.5" y="123.2">PB2</text>
<text x="110.5" y="130.8">SCK</text>
<text x="110.5" y="128.3">MISO</text>
<text x="43.7" y="133.3">AREF</text>
<text x="110.5" y="135.9">XTL2</text>
<text x="110.5" y="133.3">XTL1</text>
<text x="110.5" y="142.2">PC1</text>
<text x="110.5" y="139.7">PC0</text>
<text x="129.3" y="138.4">XTL1</text>
<text x="29.2" y="148.6">ADC7</text>
<text x="110.5" y="144.8">PC2</text>
<text x="110.5" y="149.9">PC4</text>
<text x="110.5" y="147.3">PC3</text>
<text x="48.8" y="152.4">ADC6</text>
<text x="48.8" y="154.9">ADC7</text>
<text x="110.5" y="154.9">RST</text>
<text x="110.5" y="152.4">PC5</text>
<text x="129.3" y="151.1">XTL2</text>
<text x="110.5" y="158.7">RXD</text>
<text x="110.5" y="161.3">TXD</text>
<text x="110.5" y="166.4">INT1</text>
<text x="29.2" y="176.5">ADC6</text>
</g>
<g font-size="1.4" fill="#840000">
<text x="61.2" y="118.1">4</text>
<text x="105.3" y="118.1">12</text>
<text x="60.8" y="125.7">18</text>
<text x="61.2" y="120.6">6</text>
<text x="105.3" y="120.6">13</text>
<text x="105.3" y="123.2">14</text>
<text x="105.3" y="125.7">15</text>
<text x="105.3" y="128.3">16</text>
<text x="105.3" y="130.8">17</text>
<text x="60.8" y="133.3">20</text>
<text x="105.7" y="133.3">7</text>
<text x="105.7" y="135.9">8</text>
<text x="105.3" y="139.7">23</text>
<text x="105.3" y="142.2">24</text>
<text x="105.3" y="144.8">25</text>
<text x="105.3" y="147.3">26</text>
<text x="105.3" y="149.9">27</text>
<text x="60.8" y="154.9">22</text>
<text x="60.8" y="152.4">19</text>
<text x="105.3" y="152.4">28</text>
<text x="105.3" y="154.9">29</text>
<text x="105.3" y="158.7">30</text>
<text x="105.3" y="161.3">31</text>
<text x="105.3" y="163.8">32</text>
<text x="105.7" y="166.4">1</text>
<text x="60.8" y="171.4">21</text>
<text x="61.2" y="174">5</text>
<text x="105.3" y="174">10</text>
<text x="105.7" y="168.9">2</text>
<text x="105.7" y="171.4">9</text>
<text x="61.2" y="176.5">3</text>
<text x="105.3" y="176.5">11</text>
</g>
<g font-size="1.4" fill="#008484">
<text x="64.5" y="118.9">VCC</text>
<text x="86.5" y="118.9">(PCINT0/CLKO/ICP1)PB0</text>
<text x="64.5" y="121.4">VCC</text>
<text x="87.8" y="123.9">(PCINT2/OC1B/SS)PB2</text>
<text x="90.1" y="121.4">(PCINT1/OC1A)PB1</text>
<text x="64.5" y="126.5">AVCC</text>
<text x="86.1" y="126.5">(PCINT3/OC2A/MOSI)PB3</text>
<text x="90.4" y="129">(PCINT4/MISO)PB4</text>
<text x="91" y="131.6">(PCINT5/SCK)PB5</text>
<text x="64.5" y="134.1">AREF</text>
<text x="84.4" y="134.1">(PCINT6/XTAL1/TOSC1)PB6</text>
<text x="84.4" y="136.6">(PCINT7/XTAL2/TOSC2)PB7</text>
<text x="90.1" y="140.5">(PCINT8/ADC0)PC0</text>
<text x="90.1" y="143">(PCINT9/ADC1)PC1</text>
<text x="89.4" y="145.5">(PCINT10/ADC2)PC2</text>
<text x="89.4" y="148.1">(PCINT11/ADC3)PC3</text>
<text x="64.5" y="155.7">ADC7</text>
<text x="64.5" y="153.2">ADC6</text>
<text x="86" y="150.6">(PCINT12/SDA/ADC4)PC4</text>
<text x="86.1" y="153.2">(PCINT13/SCL/ADC5)PC5</text>
<text x="88.5" y="155.7">(PCINT14/RESET)PC6</text>
<text x="90.2" y="159.5">(PCINT16/RXD)PD0</text>
<text x="85.8" y="167.1">(PCINT19/OC2B/INT1)PD3</text>
<text x="90.1" y="164.6">(PCINT18/INT0)PD2</text>
<text x="90.4" y="162">(PCINT17/TXD)PD1</text>
<text x="64.5" y="172.2">GND</text>
<text x="87.2" y="172.2">(PCINT21/OC0B/T1)PD5</text>
<text x="88.2" y="169.7">(PCINT20/XCK/T0)PD4</text>
<text x="64.5" y="177.3">GND</text>
<text x="64.5" y="174.7">GND</text>
<text x="85.7" y="174.7">(PCINT22/OC0A/AIN0)PD6</text>
<text x="90" y="177.3">(PCINT23/AIN1)PD7</text>
</g>
</svg>
